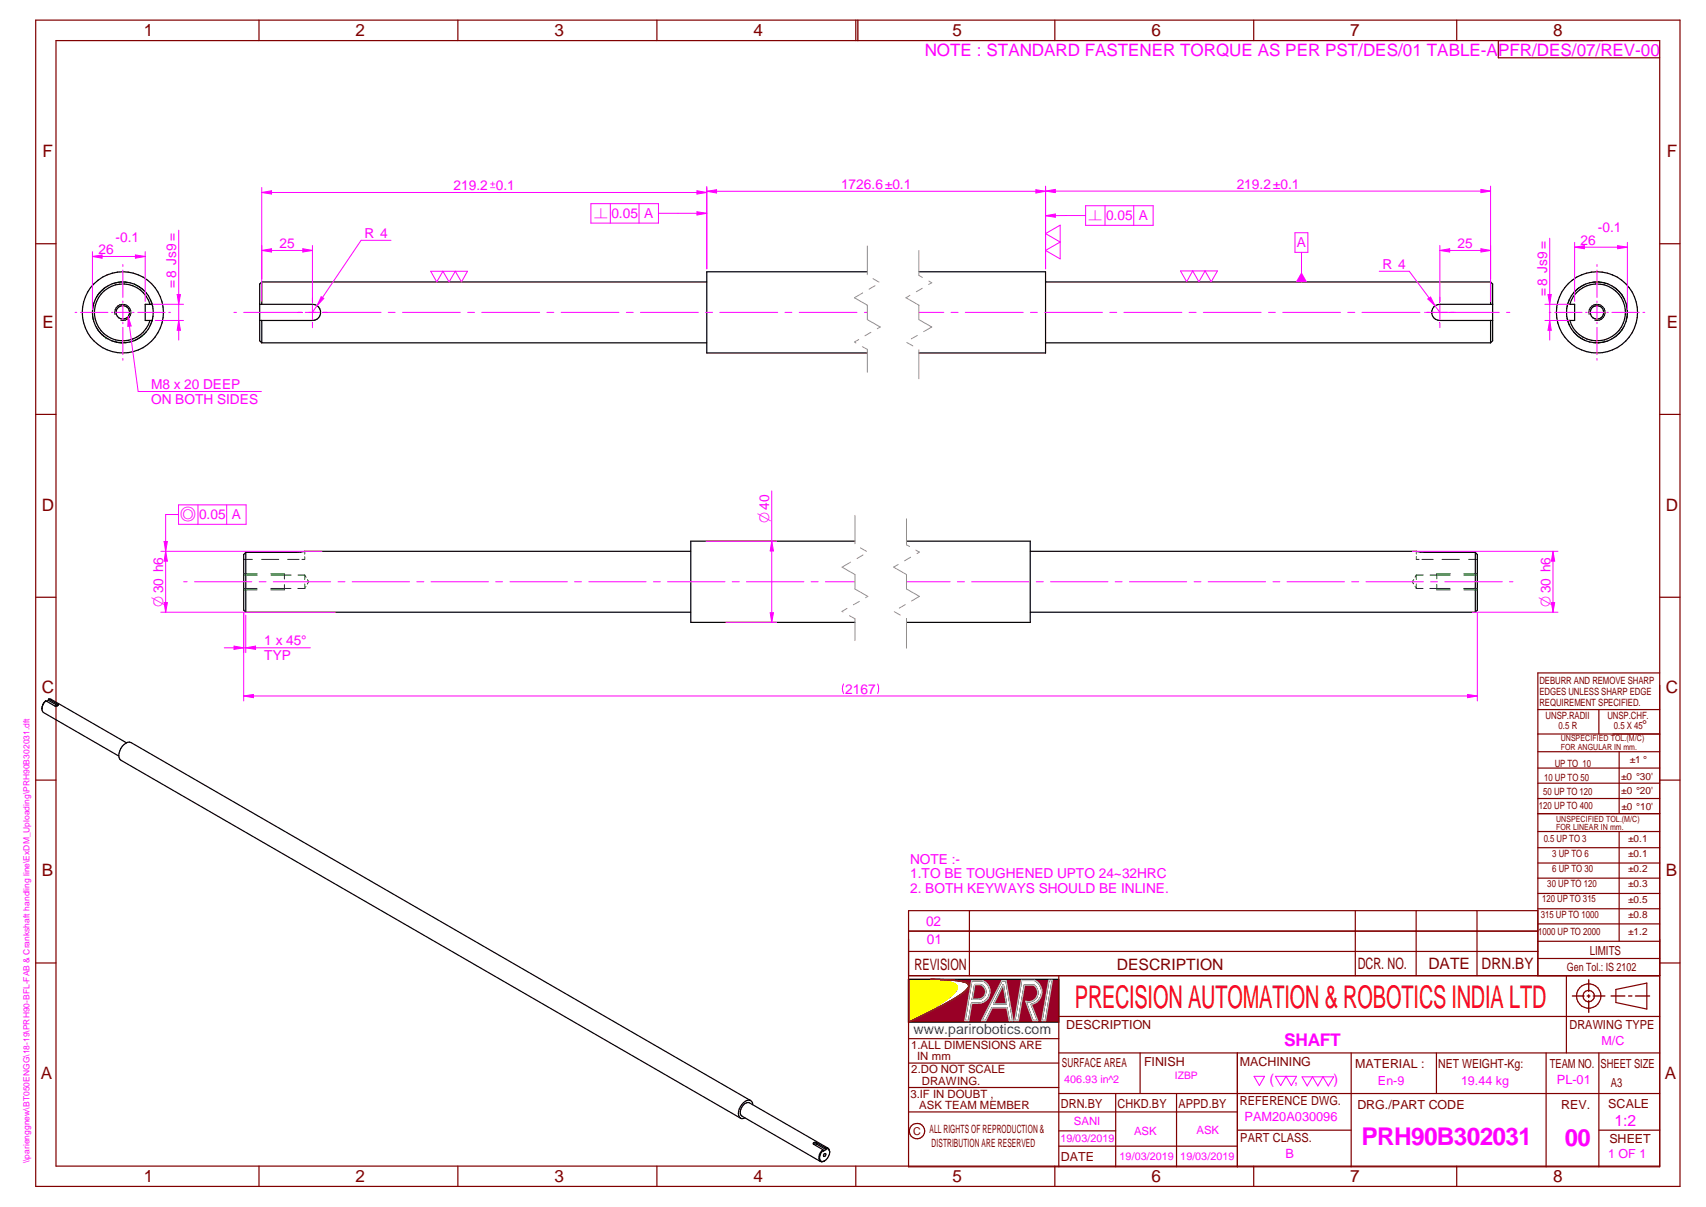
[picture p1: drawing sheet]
<svg xmlns="http://www.w3.org/2000/svg" width="420mm" height="297mm" viewBox="0 0 420 297" stroke-linecap="round" stroke-linejoin="round" font-family="sans-serif">
<g fill="none" stroke="#800000" stroke-width=".3">
<path d="M8.8 5h405v287h-405zM13.8 10h395v277h-395zM63.8 5v5M112.8 5v5M161.8 5v5M210.8 5v5M259.8 5v5M308.8 5v5M358.8 5v5M8.8 60h5M408.8 60h5M8.8 102h5"/>
<path d="M408.8 102h5M8.8 147h5M408.8 147h5M8.8 192h5M408.8 192h5M8.8 237h5M408.8 237h5M63.8 287v5M112.8 287v5M161.8 287v5M210.8 287v5M259.8 287v5"/>
<path d="M308.8 287v5M358.8 287v5"/>
</g>
<path d="M211.3 5v5" fill="none" stroke="#800000" stroke-width=".34"/>
<path d="M239.3 241.4h2.8a2.91 2.91 0 0 1 1.7 2.9 2.91 2.91 0 0 1-2.2 2.5l-2.3 .1-.7 4.3h-1zM246.7 241.3h1.1l1.7 9.9h-.9l-.6-3.2h-3.7l-1.5 3.2h-1zM251.6 241.3h3.2a3.2 3.2 0 0 1 1.7 3.2 3.2 3.2 0 0 1-2.5 2.7l1.6 4h-1.2l-1.8-4.8a2.25 2.25 0 0 0 2.8-1.1 2.25 2.25 0 0 0-.8-2.9h-2.3l-1.5 8.8h-.9zM258.3 241.3h.9l-1.7 9.9h-.9z" fill="none" stroke="#991b1e" stroke-width=".34"/>
<path d="M240.1 242.3h1.4a1.85 1.85 0 0 1 1.2 2 1.85 1.85 0 0 1-1.7 1.6h-1.5z" fill-rule="evenodd" fill="#990026"/>
<path d="M240.1 242.3h1.4a1.85 1.85 0 0 1 1.2 2 1.85 1.85 0 0 1-1.7 1.6h-1.5z" fill="none" stroke="#991b1e" stroke-width=".34"/>
<path d="M247.1 242.4l.8 4.7h-3.2z" fill="#990026"/>
<path d="M247.1 242.4l.8 4.7h-3.2z" fill="none" stroke="#991b1e" stroke-width=".34"/>
<path d="M238.4 242.1l-.2-.1a28.1 28.1 0 0 0-8.9-1l5.2 .9a1.32 1.32 0 0 1 1.2 1 1.32 1.32 0 0 1-.6 1.4l-3.3 2.5-8 4.7 5.6-2.7 5.3-2.8a10.3 10.3 0 0 0 3.9-3.3l-.2-.6M239.3 241.4h2.8a2.91 2.91 0 0 1 1.7 2.9 2.91 2.91 0 0 1-2.2 2.5l-2.3 .1-.7 4.3h-1zM240.1 242.3h1.4a1.85 1.85 0 0 1 1.2 2 1.85 1.85 0 0 1-1.7 1.6h-1.5zM246.7 241.3h1.1l1.7 9.9h-.9l-.6-3.2h-3.7l-1.5 3.2h-1zM247.1 242.4l.8 4.7h-3.2zM251.6 241.3h3.2a3.2 3.2 0 0 1 1.7 3.2 3.2 3.2 0 0 1-2.5 2.7l1.6 4h-1.2l-1.8-4.8a2.25 2.25 0 0 0 2.8-1.1 2.25 2.25 0 0 0-.8-2.9h-2.3l-1.5 8.8h-.9zM258.3 241.3h.9l-1.7 9.9h-.9z" fill="none" stroke="#000" stroke-width=".34"/>
<circle cx="238.4" cy="242.1" r=".17" fill="#000"/>
<path d="M240.1 242.3h1.4a1.85 1.85 0 0 1 1.2 2 1.85 1.85 0 0 1-1.7 1.6h-1.5zM247.1 242.4l.8 4.7h-3.2z" fill="none" stroke="#c0c0c0" stroke-width=".34"/>
<path d="M223.8 241h5.5l4.1 .6a2.41 2.41 0 0 1 2.3 1.4v.1a7.3 7.3 0 0 1-3.4 3.4l-8.5 5z" fill-rule="evenodd" fill="#ff0"/>
<path d="M223.8 241h5.5l5.2 .9a1.23 1.23 0 0 1 1.1 1.6l-1.3 1.5-2.5 1.8-8 4.7z" fill="none" stroke="#f1eb1f" stroke-width=".34"/>
<path d="M229.3 241l3.6 .5 2 .5a1.06 1.06 0 0 1 .8 .8 1.06 1.06 0 0 1-.3 1l-.9 1.1-3.5 2.5-7.2 4.1" fill="none" stroke="#ff0" stroke-width=".34"/>
<path d="M223.8 241v10.5" fill="none" stroke="#000" stroke-width=".34"/>
<path d="M223.8 241v10.5" fill="none" stroke="#000" stroke-width=".3"/>
<path d="M229.3 241l7.2 .4 1.7 .5 .3 .3 .1 .5-1.1 1.4-2.4 1.6-5.6 3.1-5.7 2.7h37v-10.5zM239.3 241.4h2.8a2.91 2.91 0 0 1 1.7 2.9 2.91 2.91 0 0 1-2.2 2.5l-2.3 .1-.7 4.3h-1zM251.6 241.3h3.2a3.2 3.2 0 0 1 1.7 3.2 3.2 3.2 0 0 1-2.5 2.7l1.6 4h-1.2l-1.8-4.8a2.25 2.25 0 0 0 2.8-1.1 2.25 2.25 0 0 0-.8-2.9h-2.3l-1.5 8.8h-.9zM258.3 241.3h.9l-1.7 9.9h-.9zM246.7 241.3h1.1l1.7 9.9h-.9l-.6-3.2h-3.7l-1.5 3.2h-1z" fill-rule="evenodd" fill="#990026"/>
<path d="M223.8 241h37v10.5h-37" fill="none" stroke="#000" stroke-width=".3"/>
<path d="M229.3 241h1a24.8 24.8 0 0 1 7.9 1l.2 .1" fill="none" stroke="#991b1e" stroke-width=".34"/>
<circle cx="238.4" cy="242.1" r=".17" fill="#991b1e"/>
<path d="M223.8 251.5l6.1-2.9 6.1-3.4-4.9 2.7zM229.3 241l2.9 .1a15.2 15.2 0 0 1 6.1 .9l.3 .4M236.8 244.6l-.8 .6M237.5 244.1l-.7 .5M238.1 243.5l-.6 .6M238.5 242.1l.1 .4M238.6 242.4l-.4 1M238.6 242.7l-.3 .6-.8 .8" fill="none" stroke="#991b1e" stroke-width=".34"/>
<path d="M239.3 241.4h2.8a2.91 2.91 0 0 1 1.7 2.9 2.91 2.91 0 0 1-2.2 2.5l-2.3 .1-.7 4.3h-1zM246.7 241.3h1.1l1.7 9.9h-.9l-.6-3.2h-3.7l-1.5 3.2h-1zM251.6 241.3h3.2a3.2 3.2 0 0 1 1.7 3.2 3.2 3.2 0 0 1-2.5 2.7l1.6 4h-1.2l-1.8-4.8a2.25 2.25 0 0 0 2.8-1.1 2.25 2.25 0 0 0-.8-2.9h-2.3l-1.5 8.8h-.9zM258.3 241.3h.9l-1.7 9.9h-.9z" fill="none" stroke="#c0c0c0" stroke-width=".34"/>
<g fill="none" stroke="#800000" stroke-width=".3">
<path d="M394.7 10h-25.7v4.2h39.8M378.7 174.6h30.1M393.8 174.6v6M408.8 168.6v118.5h-185v-63h154.9M408.8 165.6h-30.1v74.5M378.7 185h30.1M378.7 189h30.1M378.7 192.7h30.1M378.7 196.5h30.1M378.7 180.6h30.1M398.8 185v15.2M378.7 200.2h30.1"/>
<path d="M378.7 204.6h30.1M378.7 208.6h30.1M378.7 212.4h30.1M378.7 216.1h30.1M378.7 219.9h30.1M398.8 204.6v27M223.8 229.2h154.9M223.8 234.1h154.9M238.7 224.1v16M333.8 224.1v16M348.8 224.1v16M363.8 224.1v16"/>
<path d="M378.7 223.6h30.1M378.7 227.4h30.1M378.7 231.6h30.1M378.7 235.9h30.1M223.8 255.6h37M223.8 240.1h185M260.8 240.1v47M260.8 250.1h148M260.8 259.1h148M280.8 259.1v10M304.7 259.1v28M332.8 259.1v28"/>
<path d="M353.8 259.1v10M380.8 259.1v28M385.8 240.1v19M393.8 259.1v28M398 243.5l7.6-1.6v6.4l-7.6-1.6zM223.8 273.6h80.9M223.8 267.6h37M223.8 261.6h37M260.8 278.3h14M260.8 269.1h148M274.8 269.1v18M289.8 269.1v18"/>
<path d="M304.7 278.1h28.1M393.8 278.1h15M260.8 282.1h43.9"/>
<circle cx="391.3" cy="245.1" r="2.99"/>
<circle cx="391.3" cy="245.1" r="1.39"/>
<circle cx="225.8" cy="278.3" r="1.9"/>
</g>
<path d="M387.3 245.1h2.8M390.9 245.1h.7M391.3 241.1v2.9M391.3 244.8v.7M391.3 246.3v2.8M392.4 245.1h2.9M396.8 245.1h3.4M401.1 245.1h.8M402.8 245.1h3.5" fill="none" stroke="#800000" stroke-width=".34"/>
<g fill="none" stroke="#f0f" stroke-width=".25">
<path d="M57.6 76.9h.6M60 76.9h14.3M75.2 76.9h3.6M77 75.1v3.6M79.6 76.9h14.2M95.6 76.9h1.7M99.1 76.9h14.3M115.2 76.9h1.7M118.6 76.9h14.3M134.7 76.9h1.7M138.2 76.9h14.2M154.3 76.9h1.6"/>
<path d="M157.7 76.9h14.3M173.8 76.9h1.7M177.3 76.9h14.2M193.3 76.9h1.7M196.8 76.9h14.3M212.9 76.9h.7M308.9 264.9h2.5l-1.2 2.3zM314.1 264.9h5.2l-1.3 2.3-1.3-2.3-1.3 2.3zM320.7 265h7.8l-1.4 2.3-1.3-2.3-1.2 2.3-1.4-2.3-1.3 2.3z"/>
</g>
<path d="M64 74.9h13a1.99 1.99 0 0 1 2 2 1.99 1.99 0 0 1-2 2h-13M64.5 69.4l-.5 .5v14l.5 .5M64.5 69.4v5.5M64.5 78.9v5.5M64.5 69.4h109.6M213.6 66.9h-39.5v20h39.5M64.5 84.4h109.6" fill="none" stroke="#000" stroke-width=".3"/>
<path d="M79.5 76.9h1" fill="none" stroke="#f0f" stroke-width=".25"/>
<path d="M77 73.1v.1M77 73.4v.9" fill="none" stroke="#f0f" stroke-width=".25"/>
<path d="M73.4 76.9h1" fill="none" stroke="#f0f" stroke-width=".25"/>
<g fill="none" stroke="#f0f" stroke-width=".25">
<path d="M77 79.5v.9M226.3 76.9h6.1M234.2 76.9h1.8M237.7 76.9h14.3M253.8 76.9h1.7M257.3 76.9h14.2M273.3 76.9h1.7M276.8 76.9h14.3M292.9 76.9h1.7M296.4 76.9h14.2M312.4 76.9h1.7M315.9 76.9h14.2"/>
<path d="M331.9 76.9h1.8M335.4 76.9h14.3M351.5 76.9h17.7M354.6 75.1v3.6M371 76.9h.8M77 80.6h.1"/>
</g>
<path d="M226.3 66.9h31.2v20h-31.2M257.5 69.4h109.6M367.1 69.4l.5 .5v14l-.5 .5M367.1 69.4v5.5M367.1 78.9v5.5M367.6 74.9h-13a1.99 1.99 0 0 0-2 2 1.99 1.99 0 0 0 2 2h13M257.5 84.4h109.6" fill="none" stroke="#000" stroke-width=".3"/>
<path d="M357.2 76.9h.9M358.3 76.9h.1" fill="none" stroke="#f0f" stroke-width=".25"/>
<path d="M354.6 73.1v.1M354.6 73.4v.9" fill="none" stroke="#f0f" stroke-width=".25"/>
<path d="M350.8 76.9h.1M351.1 76.9h.9" fill="none" stroke="#f0f" stroke-width=".25"/>
<g fill="none" stroke="#f0f" stroke-width=".25">
<path d="M18.5 76.9h.4M19.8 76.9h6.8M27.5 76.9h.3M28.4 76.9h3.6M30.3 65.1v.5M30.3 66.5v6.7M30.3 74.1v.4M30.3 75.1v3.6M30.3 79.3v.4M32.6 76.9h.4M33.9 76.9h6.8M41.6 76.9h.4"/>
<path d="M354.6 79.5v.9M381.5 76.9h.5M382.9 76.9h6.7M390.5 76.9h.4M391.5 76.9h3.6M393.3 65.1v.5M393.3 66.5v6.7M393.3 74.1v.4M393.3 75.1v3.6M393.3 79.3v.4M395.7 76.9h.4M397 76.9h6.7"/>
<path d="M404.6 76.9h.5M30.3 80.6v6.7M30.3 88.2v.4M354.6 80.6h.1M393.3 80.6v6.7M393.3 88.2v.4M45.2 143.2h.9M47.9 143.2h14.1M63.8 143.2h1.7M67.3 143.2h14.1M83.3 143.2h1.7M86.7 143.2h14.2"/>
<path d="M102.6 143.2h1.8M106.2 143.2h14.1M122.1 143.2h1.7M125.6 143.2h14.1M141.5 143.2h1.7M145 143.2h14.1M160.9 143.2h1.7M164.4 143.2h14.2M180.3 143.2h1.8M183.8 143.2h14.2M199.8 143.2h1.7M203.3 143.2h7.3"/>
<path d="M223.3 143.2h10.7M235.8 143.2h1.7M239.3 143.2h14.1M255.2 143.2h1.8M258.7 143.2h14.2M274.6 143.2h1.7M278.2 143.2h14.1M294.1 143.2h1.7M297.5 143.2h14.2M313.5 143.2h1.7M317 143.2h14.1M332.9 143.2h1.7"/>
<path d="M336.4 143.2h14.2M352.3 143.2h1.7M355.8 143.2h14.2M371.8 143.2h.8"/>
</g>
<g fill="none" stroke="#949494" stroke-width=".25">
<path d="M212.5 72.1l-2.1 1.2 3.2 1.8v3.6l3.2 1.8-.7 .4M213.6 60.5v7.1M215 68.6l1.5 .8M215.5 70.3l-1.5 .9M224.1 72.7l-1 .6 3.2 1.8v3.6l3.2 1.8-2 1.1M226.3 61.6v6.2l.9 .5M227.1 71l-1.4 .8M228.8 69.2l.7 .4-.8 .4M211.5 83.6l-1.1 .6 .4 .2M212.4 85.3l1.2 .7v5.6M214.5 81.8l-1.5 .8M223.3 84.3l1.5 .8"/>
<path d="M225.9 82.5l-1.5 .9M226.3 86.1v7.1M209.5 138.3l-2.1 1.3 3.2 1.8v3.5l3.1 1.9-.5 .3M210.6 126.8v7M211.9 134.8l1.5 .9M212.5 136.6l-1.4 .9M208.6 149.7l-1.2 .8 .2 .1M209.2 151.5l1.4 .8v5.3M211.7 148l-1.5 .8M223.3 152.3v7.2"/>
</g>
<g fill="none" stroke="#008000" stroke-width=".25">
<path d="M23 75.1a7 7 0 0 0 0 3.6M26.1 70.6a6.6 6.6 0 0 0-2.4 2.7M31.4 69.5a6.7 6.7 0 0 0-3.6 .3M33.2 70a7.4 7.4 0 0 1 2.9 2.2M37.1 73.8l.5 1.7M37.6 78.3l-.6 1.7M385.9 78.3l.6 1.7M386.5 73.8l-.6 1.7M390.3 70a7.2 7.2 0 0 0-2.8 2.2M392.2 69.5a7.8 7.8 0 0 1 3.6 .3M397.5 70.7a6.8 6.8 0 0 1 2.4 2.6M400.5 75.1a7.1 7.1 0 0 1 .1 3.6"/>
<path d="M23.7 80.4a6.6 6.6 0 0 0 2.4 2.7M26.1 83.1h.1M27.8 83.9a6.7 6.7 0 0 0 3.6 .4M36.1 81.6a6.5 6.5 0 0 1-3 2.2M387.5 81.6a6.5 6.5 0 0 0 2.9 2.2M395.8 83.9a7.9 7.9 0 0 1-3.6 .4M399.9 80.4a7.4 7.4 0 0 1-2.4 2.7M60 137.7h2.2M64.4 137.7h4.3M70.9 137.7h2.7M75 137v.7h-.6M75 135.7v.7"/>
<path d="M348.8 137v.7h.7M348.8 135.7v.6M350.2 137.7h2.8M355.2 137.7h4.2M361.7 137.7h2.1M60 141.5h3.4M60 144.8h3.3M60 141.2h3.3M60 145.2h3.3M66.7 144.8h5M66.7 141.2h3.4v1.3M66.7 141.5h5"/>
<path d="M70.1 143.9v1.3h-3.4M73.4 144.8h1.6M73.4 141.5h1.6M75 141.5v1.1M75 143.7v1.1M75 141.5l.4 .6M75.3 144.3l-.3 .5M75.7 142.7l.3 .5-.3 .5M348.2 142.6l-.4 .6 .3 .5M348.5 144.3l.3 .5M348.8 141.5h1.7M348.8 144.8h1.7"/>
<path d="M348.8 141.5v1.1M348.8 143.7v1.1M348.8 141.5l-.3 .5M352.2 144.8h4.9M352.2 141.5h5M353.9 143.8v1.4h3.3M357.2 141.2h-3.3v1.3M360.5 144.8h3.3M360.5 141.5h3.3M360.5 141.2h3.3M360.5 145.2h3.3"/>
</g>
<g fill="none" stroke="#000" stroke-width=".3">
<path d="M36.9 74.9a7 7 0 0 0-10.7-3.7 7 7 0 0 0 0 11.4 7 7 0 0 0 10.7-3.7M37.5 74.9h-1.7v4h1.7M37.5 74.9a7.9 7.9 0 0 1 0 4M37.5 74.9a7.5 7.5 0 0 0-11.6-4.2 7.5 7.5 0 0 0 0 12.3 7.5 7.5 0 0 0 11.6-4.1M386.1 74.9h1.7v4h-1.7M386.1 74.9a7.9 7.9 0 0 0 0 4M386.1 74.9a7.5 7.5 0 0 1 11.5-4.2 7.5 7.5 0 0 1 0 12.3 7.5 7.5 0 0 1-11.5-4.1M386.6 74.9a7 7 0 0 1 10.8-3.7 7 7 0 0 1 0 11.4 7 7 0 0 1-10.8-3.7M60.5 135.9l-.5 .6v13.7l.5 .5M60.5 135.9v14.8M170.1 135.7h-95.1l-1.9 .2h-12.6M210.6 133.2h-40.5v20h40.5"/>
<path d="M223.3 133.2h30.4v20h-30.4M253.7 135.7h95.2M348.8 135.7l2 .2h12.5M363.3 135.9v14.8M363.3 135.9l.5 .6v13.7l-.5 .5M60.5 150.7h109.6M253.7 150.7h109.6"/>
<circle cx="30.2" cy="76.9" r="10"/>
<circle cx="30.3" cy="76.9" r="1.66"/>
<circle cx="393.3" cy="76.9" r="10"/>
<circle cx="393.3" cy="76.9" r="1.66"/>
</g>
<path d="M28.3 77.4a2 2 0 0 1 1.8-2.5 2 2 0 0 1 2.1 2.2 2 2 0 0 1-2.5 1.7M391.4 77.4a2 2 0 0 1 1.7-2.5 2 2 0 0 1 2.2 2.2 2 2 0 0 1-2.5 1.7" fill="none" stroke="#000" stroke-width=".25"/>
<path d="M221.2 138.9l-1.1 .7 3.2 1.8v3.5l3.1 1.9-1.9 1.1M223.3 127.7v6.4l.7 .4M224.3 137.1l-1.5 .9M225.5 135.4l.9 .5-.6 .3M220.2 150.5l1.5 .9M223 148.8l-1.5 .8" fill="none" stroke="#949494" stroke-width=".25"/>
<path d="M64.5 46.1v22.6M64.5 47.4l2.4-.5v.9zM174.1 46.1v20.1" fill="none" stroke="#f0f" stroke-width=".25"/>
<path d="M64.5 47.4l2.4-.5v.9z" fill="#f0f"/>
<path d="M171.7 46.9l2.4 .5-2.4 .4z" fill="none" stroke="#f0f" stroke-width=".25"/>
<path d="M171.7 46.9l2.4 .5-2.4 .4z" fill="#f0f"/>
<path d="M64.5 47.4h109.6M257.5 45.8v20.4M257.5 47l2.4-.4v.8zM367.1 45.8v22.9" fill="none" stroke="#f0f" stroke-width=".25"/>
<path d="M257.5 47l2.4-.4v.8z" fill="#f0f"/>
<path d="M364.7 46.6l2.4 .4-2.4 .4z" fill="none" stroke="#f0f" stroke-width=".25"/>
<path d="M364.7 46.6l2.4 .4-2.4 .4z" fill="#f0f"/>
<path d="M257.5 47h109.6M37.7 74.9h7.5M38.2 78.9h7M43.6 72.5h.8l-.4 2.4z" fill="none" stroke="#f0f" stroke-width=".25"/>
<path d="M43.6 72.5h.8l-.4 2.4z" fill="#f0f"/>
<path d="M44 78.9l.4 2.4h-.8z" fill="none" stroke="#f0f" stroke-width=".25"/>
<path d="M44 78.9l.4 2.4h-.8z" fill="#f0f"/>
<path d="M44 56.6v27.1M22.8 61.9v14.3M22.8 63.1l2.3-.4v.8zM35.8 61.9v12.3" fill="none" stroke="#f0f" stroke-width=".25"/>
<path d="M22.8 63.1l2.3-.4v.8z" fill="#f0f"/>
<path d="M33.3 62.7l2.5 .4-2.5 .4z" fill="none" stroke="#f0f" stroke-width=".25"/>
<path d="M33.3 62.7l2.5 .4-2.5 .4z" fill="#f0f"/>
<path d="M22.8 63.1h13M31.6 77.9l2.4 18.5" fill="none" stroke="#f0f" stroke-width=".25"/>
<path d="M31.6 77.9l.7 2.3-.8 .1z" fill="#f0f"/>
<path d="M96.3 59.1h-7.4l-11.9 17.8M31.6 77.9l.7 2.3-.8 .1zM79.1 73l.6 .4-1.6 1.8zM34 96.4h30.4" fill="none" stroke="#f0f" stroke-width=".25"/>
<path d="M79.1 73l.6 .4-1.6 1.8z" fill="#f0f"/>
<path d="M339.7 66.8h7.4l7.5 10.1M351.7 73.6l.6-.5 1.1 2.2z" fill="none" stroke="#f0f" stroke-width=".25"/>
<path d="M351.7 73.6l.6-.5 1.1 2.2z" fill="#f0f"/>
<path d="M39.6 135.7h39.7M40.8 135.7l.4 2.4h-.8zM39.6 150.7h43" fill="none" stroke="#f0f" stroke-width=".25"/>
<path d="M40.8 135.7l.4 2.4h-.8z" fill="#f0f"/>
<path d="M40.4 148.3h.8l-.4 2.4z" fill="none" stroke="#f0f" stroke-width=".25"/>
<path d="M40.4 148.3h.8l-.4 2.4z" fill="#f0f"/>
<path d="M40.8 135.7v15M173.9 133.2h17.4M190.1 133.2l.4 2.4h-.8zM178.8 153.2h12.5" fill="none" stroke="#f0f" stroke-width=".25"/>
<path d="M190.1 133.2l.4 2.4h-.8z" fill="#f0f"/>
<path d="M189.7 150.8h.8l-.4 2.4z" fill="none" stroke="#f0f" stroke-width=".25"/>
<path d="M189.7 150.8h.8l-.4 2.4z" fill="#f0f"/>
<path d="M190.1 120.8v32.4M347.8 135.7h35.9M382.5 135.7l.4 2.4h-.8zM362.7 150.7h21" fill="none" stroke="#f0f" stroke-width=".25"/>
<path d="M382.5 135.7l.4 2.4h-.8z" fill="#f0f"/>
<path d="M382.1 148.3h.8l-.4 2.4z" fill="none" stroke="#f0f" stroke-width=".25"/>
<path d="M382.1 148.3h.8l-.4 2.4z" fill="#f0f"/>
<path d="M387.8 59.6v14.6M400.8 59.6v16.6M387.8 60.8l2.4-.3v.7zM382.5 135.7v15" fill="none" stroke="#f0f" stroke-width=".25"/>
<path d="M387.8 60.8l2.4-.3v.7z" fill="#f0f"/>
<path d="M398.4 60.5l2.4 .3-2.4 .4z" fill="none" stroke="#f0f" stroke-width=".25"/>
<path d="M398.4 60.5l2.4 .3-2.4 .4z" fill="#f0f"/>
<path d="M380.5 74.9h6M380.5 78.9h6M381.2 72.5h.8l-.3 2.4zM387.8 60.8h13" fill="none" stroke="#f0f" stroke-width=".25"/>
<path d="M381.2 72.5h.8l-.3 2.4z" fill="#f0f"/>
<path d="M381.7 78.9l.3 2.4h-.8z" fill="none" stroke="#f0f" stroke-width=".25"/>
<path d="M381.7 78.9l.3 2.4h-.8z" fill="#f0f"/>
<path d="M257.5 57.5l3.6-2.1v8.3l-3.6-2.1 3.6-2zM381.7 58.6v25.1M320.5 62.1v7.3" fill="none" stroke="#f0f" stroke-width=".25"/>
<path d="M320.5 67l1.4 2.4h-2.8z" fill="#f0f"/>
<path d="M167 52.5h7.1M318.9 57.3h3.2v4.8h-3.2z" fill="none" stroke="#f0f" stroke-width=".25"/>
<path d="M171.7 52.1l2.4 .4-2.4 .4z" fill="#f0f"/>
<path d="M145.5 50.1h16.7v4.8h-16.7zM150.3 50.1v4.8M157.4 50.1v4.8M162.2 52.5h4.8M171.7 52.1l2.4 .4-2.4 .4zM262.5 53l-5 .1" fill="none" stroke="#f0f" stroke-width=".25"/>
<path d="M257.5 53.1l2.4-.4v.8z" fill="#f0f"/>
<path d="M257.5 53.1l2.4-.4v.8zM262.5 53h4.9M267.4 50.6h16.6v4.9h-16.6zM272.1 50.6v4.9M279.2 50.6v4.9M40.8 126.6v9.1" fill="none" stroke="#f0f" stroke-width=".25"/>
<path d="M40.4 133.3h.8l-.4 2.4z" fill="#f0f"/>
<path d="M40.4 133.3h.8l-.4 2.4zM40.8 126.6h3.2M44 124.2h16.6v4.8h-16.6zM48.8 124.2v4.8M55.8 124.2v4.8M60 150.9v21.6M363.8 150.9v21.6M60 171.3l2.4-.4v.8zM207.8 168.3a2.52 2.52 0 0 0 0 2.4M216.1 168.3a2.89 2.89 0 0 1 0 2.4" fill="none" stroke="#f0f" stroke-width=".25"/>
<g fill="none" stroke="#000" stroke-width=".3">
<path d="M10.4 173.8a1.35 1.35 0 0 0 .3 1.5l18.5 10.8M11.3 172.5l2.2 1.2h.7M11.3 172.5a2.7 2.7 0 0 0-1 2M11.3 172.5l-.7 .9M11.9 172.3l-.4 .3M11.9 172.3l2.3 1.4M12 172l2.2 1.3M12 172l-.1 .3M12 172l.6 .1 18.5 10.7M14.2 173.3l.1 .2-.1 .2M14.2 173.3v.4M183.5 275.1l-.8 .2-.3-.1"/>
<path d="M184.9 270.8l-152.6-88a2.42 2.42 0 0 0-2.8 2 1.93 1.93 0 0 0 .2 2.3l152.7 88.1M185.4 271.9a1.09 1.09 0 0 0-.6-1.1 1.09 1.09 0 0 0-1.3 .2 3.3 3.3 0 0 0-1.4 3.9l.3 .3M200.4 281.6l2.2 1.3M201.2 281.3l-.8-.1-.1 .1 .1 .3M201.2 281.6h-.8M201.2 281.6l2.2 1.3M201.2 281.3v.3M201.2 281.3l2.2 1.2M202.6 282.9l-.3 .4a2.04 2.04 0 0 0-.3 2.5l.3 .1 .8-.2M202.6 282.9l.1 .2M202.7 283.1a2.16 2.16 0 0 0-.6 2.6l.2 .1 .8-.1M202.9 284l.2-.1 .3 .1-.3 .6-.3-.1z"/>
<path d="M203.4 282.5a.8 .8 0 0 1 .9 1M203.4 282.5v.2M203.4 282.9l-.7 .4v-.2M203.4 282.7v.2M203.4 282.7a.75 .75 0 0 1 .9 .8M204 282.6l-19.4-11.2a2.25 2.25 0 0 0-2.2 3l19.6 11.4M204.3 283.5v.5a2.81 2.81 0 0 1-1.2 1.7"/>
</g>
<path d="M60 171.3l2.4-.4v.8z" fill="#f0f"/>
<path d="M361.4 170.9l2.4 .4-2.4 .4z" fill="none" stroke="#f0f" stroke-width=".25"/>
<path d="M361.4 170.9l2.4 .4-2.4 .4z" fill="#f0f"/>
<path d="M174.1 45.9v20.3M174.1 47.1l2.4-.4v.8zM257.5 45.9v20.3M60 171.3h303.8" fill="none" stroke="#f0f" stroke-width=".25"/>
<path d="M174.1 47.1l2.4-.4v.8z" fill="#f0f"/>
<path d="M255.1 46.7l2.4 .4-2.4 .4z" fill="none" stroke="#f0f" stroke-width=".25"/>
<path d="M255.1 46.7l2.4 .4-2.4 .4z" fill="#f0f"/>
<path d="M174.1 47.1h83.4M64.5 60.4v13.8M74.6 61.2l2.4 .4-2.4 .4zM77 60.4v13.8" fill="none" stroke="#f0f" stroke-width=".25"/>
<path d="M74.6 61.2l2.4 .4-2.4 .4z" fill="#f0f"/>
<path d="M64.5 61.6l2.4-.4v.8z" fill="none" stroke="#f0f" stroke-width=".25"/>
<path d="M64.5 61.6l2.4-.4v.8z" fill="#f0f"/>
<path d="M64.5 61.6h12.5M354.6 60.4v13.8M364.7 61.2l2.4 .4-2.4 .4zM367.1 60.4v13.8" fill="none" stroke="#f0f" stroke-width=".25"/>
<path d="M364.7 61.2l2.4 .4-2.4 .4z" fill="#f0f"/>
<path d="M354.6 61.6l2.4-.4v.8z" fill="none" stroke="#f0f" stroke-width=".25"/>
<path d="M354.6 61.6l2.4-.4v.8z" fill="#f0f"/>
<path d="M106.1 66.8h9l-1.4 2.6-1.6-2.6-1.5 2.6-1.5-2.6-1.5 2.6zM290.7 66.7h9.1l-1.5 2.6-1.5-2.6-1.5 2.6-1.6-2.6-1.4 2.6zM354.6 61.6h12.5M57.6 159l2.4 .4-2.4 .4zM60 150.9v9.7M60.5 151.4v9.2" fill="none" stroke="#f0f" stroke-width=".25"/>
<path d="M57.6 159l2.4 .4-2.4 .4z" fill="#f0f"/>
<path d="M60.5 159.4l2.4-.4v.8z" fill="none" stroke="#f0f" stroke-width=".25"/>
<path d="M60.5 159.4l2.4-.4v.8z" fill="#f0f"/>
<path d="M55.2 159.4h21.2" fill="none" stroke="#f0f" stroke-width=".25"/>
<text font-size="7.7" fill="#f00" x="264.7" y="248.1">PRECISION AUTOMATION &amp; ROBOTICS INDIA LTD</text>
<text font-size="6" fill="#f0f" x="335.3" y="281.7">PRH90B302031</text>
<text font-size="5.9" fill="#f0f" x="385.4" y="282.1">00</text>
<text font-size="4.3" fill="#f0f" x="316.3" y="257.4">SHAFT</text>
<g font-size="4.2" fill="#800000">
<text x="35.4" y="9">1</text>
<text x="87.6" y="9">2</text>
<text x="136.6" y="9">3</text>
<text x="185.6" y="9">4</text>
<text x="234.6" y="9">5</text>
<text x="283.6" y="9">6</text>
<text x="332.6" y="9">7</text>
<text x="382.6" y="9">8</text>
<text x="10.5" y="38.7">F</text>
<text x="410.5" y="38.7">F</text>
<text x="10.5" y="80.6">E</text>
<text x="410.5" y="80.6">E</text>
<text x="10.3" y="125.6">D</text>
<text x="410.2" y="125.6">D</text>
<text x="10.3" y="170.6">C</text>
<text x="410.2" y="170.6">C</text>
<text x="10.3" y="215.6">B</text>
<text x="410.2" y="215.6">B</text>
<text x="10" y="265.6">A</text>
<text x="410" y="265.6">A</text>
<text x="35.4" y="291">1</text>
<text x="87.6" y="291">2</text>
<text x="136.6" y="291">3</text>
<text x="185.6" y="291">4</text>
<text x="234.6" y="291">5</text>
<text x="283.6" y="291">6</text>
<text x="332.6" y="291">7</text>
<text x="382.6" y="291">8</text>
</g>
<g font-size="4.2" fill="#f0f">
<text x="227.7" y="13.8">NOTE : STANDARD FASTENER TORQUE AS PER PST/DES/01 TABLE-A</text>
<text x="369" y="13.7">PFR/DES/07/REV-00</text>
</g>
<g font-size="3.9" fill="#800000">
<text x="225.2" y="238.8">REVISION</text>
<text x="275.1" y="238.8">DESCRIPTION</text>
<text x="334.4" y="238.6">DCR. NO.</text>
<text x="351.8" y="238.6">DATE</text>
<text x="364.9" y="238.5">DRN.BY</text>
</g>
<text font-size="3.9" fill="#f0f" x="397.6" y="277.2">1:2</text>
<g font-size="3.7" fill="#f0f">
<text x="146.3" y="53.7">n</text>
<text x="268.1" y="54.2">n</text>
<text x="44.4" y="127.8">a</text>
<text x="189.5" y="128.7" transform="rotate(-90 189.5 128.7)">O40</text>
<text x="40.2" y="149.3" transform="rotate(-90 40.2 149.3)">O30 h6</text>
<text x="381.9" y="149.3" transform="rotate(-90 381.9 149.3)">O30 h6</text>
</g>
<text font-size="3.5" fill="#00f" x="224.9" y="254.5">www.parirobotics.com</text>
<g font-size="3.5" fill="#f0f">
<text x="312.7" y="266.8">(</text>
<text x="318.7" y="266.8">,</text>
<text x="328.5" y="266.8">)</text>
</g>
<g font-size="3.4" fill="#f0f">
<text x="111.7" y="46.8">219.2u0.1</text>
<text x="207.1" y="46.5">1726.6±0.1</text>
<text x="304.6" y="46.4">219.2±0.1</text>
<text x="150.6" y="53.7">0.05 A</text>
<text x="28.5" y="59.4">-0.1</text>
<text x="89.8" y="58.5">R 4</text>
<text x="272.4" y="54.2">0.05 A</text>
<text x="393.5" y="57.1">-0.1</text>
<text x="24.2" y="62.5">26</text>
<text x="68.8" y="61">25</text>
<text x="319.4" y="60.9">A</text>
<text x="359" y="61">25</text>
<text x="389.3" y="60.2">26</text>
<text x="43.4" y="70.8" transform="rotate(-90 43.4 70.8)">=8 Js9=</text>
<text x="340.5" y="66.2">R 4</text>
<text x="381.1" y="72.8" transform="rotate(-90 381.1 72.8)">=8 Js9=</text>
<text x="37.2" y="95.8">M8 x 20 DEEP</text>
<text x="37.2" y="99.4">ON BOTH SIDES</text>
<text x="49" y="127.8">0.05 A</text>
<text x="65.1" y="158.8">1 x 45°</text>
<text x="65.1" y="162.4">TYP</text>
<text x="208.2" y="170.7">2167</text>
<text x="224.1" y="212.6">NOTE :-</text>
<text x="224.1" y="216.2">1.TO BE TOUGHENED UPTO 24~32HRC</text>
<text x="224.1" y="219.8">2. BOTH KEYWAYS SHOULD BE INLINE.</text>
<text x="228.1" y="227.8">02</text>
<text x="228.3" y="232.4">01</text>
</g>
<g font-size="3.1" fill="#800000">
<text x="404.4" y="179.5">°</text>
<text x="391.5" y="235.1">LIMITS</text>
<text x="262.6" y="253.2">DESCRIPTION</text>
<text x="386.5" y="253.2">DRAWING TYPE</text>
<text x="261.5" y="262.5">SURFACE AREA</text>
<text x="281.8" y="262.4">FINISH</text>
<text x="305.4" y="262.4">MACHINING</text>
<text x="333.8" y="262.9">MATERIAL :</text>
<text x="354.2" y="262.9">NET WEIGHT-Kg:</text>
<text x="381.7" y="262.7">TEAM NO.</text>
<text x="394.2" y="262.7">SHEET SIZE</text>
<text x="396.7" y="267.5">A3</text>
<text x="261.3" y="272.8">DRN.BY</text>
<text x="275.2" y="272.7">CHKD.BY</text>
<text x="290.3" y="272.8">APPD.BY</text>
<text x="305.4" y="271.9">REFERENCE DWG.</text>
<text x="334.3" y="272.9">DRG./PART CODE</text>
<text x="384.5" y="272.8">REV.</text>
<text x="396.1" y="272.7">SCALE</text>
<text x="305.5" y="281">PART CLASS.</text>
<text x="396.4" y="281.2">SHEET</text>
<text x="261.3" y="285.8">DATE</text>
</g>
<g font-size="3.1" fill="#f0f">
<text x="394.5" y="257.1">M/C</text>
<text x="339.4" y="267.1">En-9</text>
<text x="359.8" y="267">19.44 kg</text>
<text x="383.4" y="266.7">PL-01</text>
<text x="306.5" y="275.9">PAM20A030096</text>
<text x="316.6" y="284.9">B</text>
<text x="396.1" y="284.9">1 OF 1</text>
</g>
<g font-size="2.8" fill="#800000">
<text x="385.9" y="238.9">Gen Tol.: IS 2102</text>
<text x="224.4" y="258.1">1.ALL DIMENSIONS ARE</text>
<text x="225.9" y="260.9">IN mm</text>
<text x="224.4" y="264.2">2.DO NOT SCALE</text>
<text x="227.1" y="267">DRAWING.</text>
<text x="224.2" y="270.2">3.IF IN DOUBT ,</text>
<text x="226.4" y="273">ASK TEAM MEMBER</text>
<text x="228.9" y="278.8">ALL RIGHTS OF REPRODUCTION &amp;</text>
<text x="229.4" y="282.3">DISTRIBUTION ARE RESERVED</text>
</g>
<g font-size="2.8" fill="#f0f">
<text x="264.5" y="276.8">SANI</text>
<text x="279.3" y="279.2">ASK</text>
<text x="294.7" y="279.1">ASK</text>
</g>
<g font-size="2.7" fill="#f0f">
<text x="262.1" y="266.5">406.93 in^2</text>
<text x="261.1" y="281">19/03/2019</text>
<text x="275.7" y="285.5">19/03/2019</text>
<text x="290.7" y="285.5">19/03/2019</text>
</g>
<text font-size="2.7" fill="#800000" x="224.9" y="279.4">C</text>
<g font-size="2.5" fill="#800000">
<text x="379.1" y="168.2">DEBURR AND REMOVE SHARP</text>
<text x="379.1" y="171">EDGES UNLESS SHARP EDGE</text>
<text x="379.1" y="173.7">REQUIREMENT SPECIFIED.</text>
<text x="380.7" y="177">UNSP.RADII</text>
<text x="383.9" y="179.5">0.5 R</text>
<text x="395.9" y="177">UNSP.CHF.</text>
<text x="397.5" y="179.4">0.5 X 45</text>
<text x="382.9" y="188.7">UP TO 10</text>
<text x="401.4" y="187.9">±1 °</text>
<text x="380.1" y="195.6">50 UP TO 120</text>
<text x="380.3" y="192.2">10 UP TO 50</text>
<text x="399.3" y="192.1">±0 °30'</text>
<text x="399.3" y="195.4">±0 °20'</text>
<text x="379" y="199.1">120 UP TO 400</text>
<text x="399.3" y="199.3">±0 °10'</text>
<text x="380.2" y="207.1">0.5 UP TO 3</text>
<text x="401" y="207.2">±0.1</text>
<text x="382.3" y="210.9">3 UP TO 6</text>
<text x="382.3" y="214.6">6 UP TO 30</text>
<text x="401" y="210.9">±0.1</text>
<text x="401" y="214.7">±0.2</text>
<text x="381.1" y="218.4">30 UP TO 120</text>
<text x="401" y="218.4">±0.3</text>
<text x="379.5" y="225.8">315 UP TO 1000</text>
<text x="379.8" y="222.1">120 UP TO 315</text>
<text x="401" y="222.2">±0.5</text>
<text x="401" y="225.9">±0.8</text>
<text x="378.8" y="230.1">1000 UP TO 2000</text>
<text x="401" y="230.2">±1.2</text>
</g>
<text font-size="2.5" fill="#f0f" x="289.4" y="265.6">IZBP</text>
<g font-size="2.1" fill="#800000">
<text x="384.4" y="182.5">UNSPECIFIED TOL.(M/C)</text>
<text x="384.4" y="184.5">FOR ANGULAR IN mm.</text>
<text x="383.2" y="202.2">UNSPECIFIED TOL.(M/C)</text>
<text x="383.2" y="204.3">FOR LINEAR IN mm.</text>
</g>
<text font-size="2.1" fill="#f0f" x="7.2" y="286.3" transform="rotate(-90 7.2 286.3)">\\parienggnew\BT050ENGG\18-19\PRH90-BFL-FAB &amp; Crankshaft handling line\ExDM_Uploading\PRH90B302031.dft</text>
</svg>
